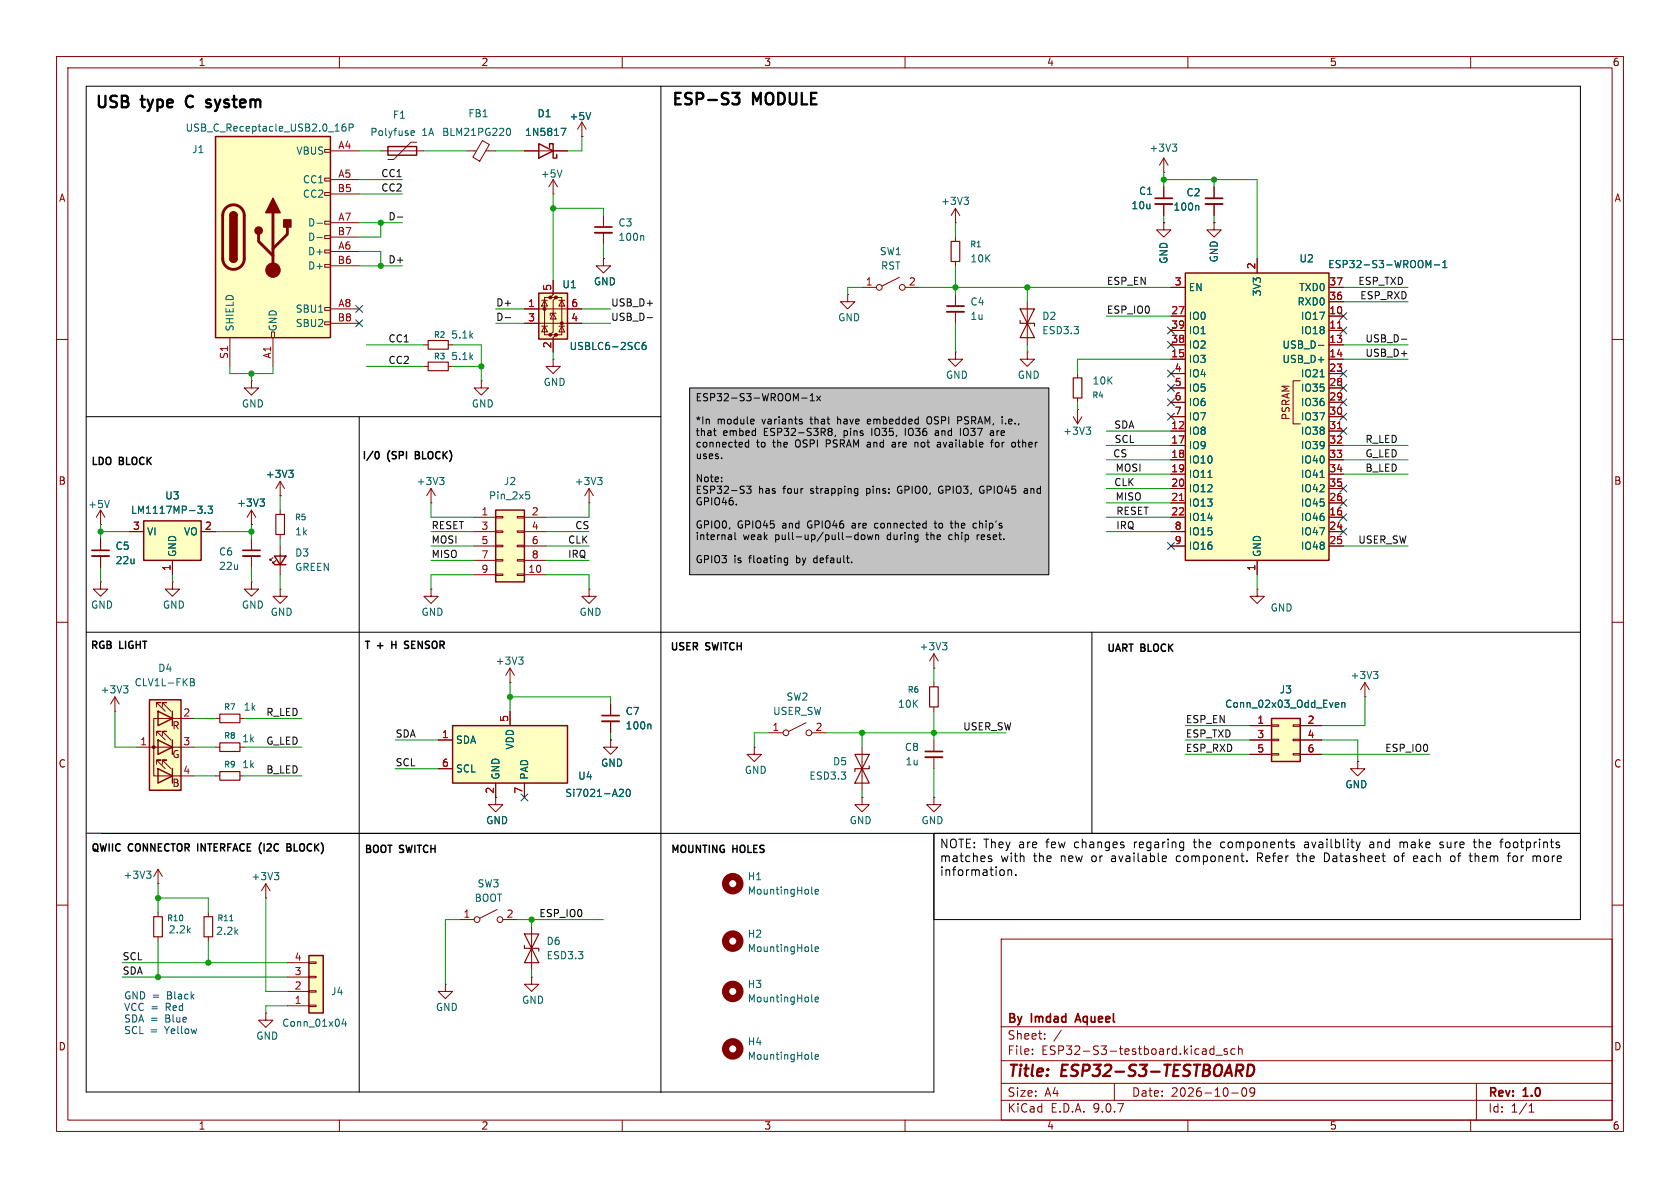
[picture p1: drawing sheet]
<svg xmlns="http://www.w3.org/2000/svg" width="297mm" height="210mm" viewBox="0 0 297 210" stroke-linecap="round" stroke-linejoin="round" font-family="sans-serif">
<g fill="none" stroke="#840000" stroke-width=".18">
<path d="M10 10h277v190h-277zM12 12h273v186h-273zM60 10v2M110 10v2M160 10v2M210 10v2M260 10v2M10 60h2M285 60h2M10 110h2M285 110h2M10 160h2"/>
<path d="M177 166h108v32h-108zM285 160h2M60 198v2M110 198v2M160 198v2M177 194.5h108M177 191.5h108M177 187.5h108M177 181.5h108M182.5 186.3v.1M182.5 185.5v.1M184.7 183.6v.1"/>
<path d="M184.7 182.8v.1M187.6 182.1l-1.3 2M197 191.5v3M210 198v2M214.6 184.9v1.5M214.6 185.5l-.4-.1-.3 .3v.4l.1 .2h.6M215 186.5h1.1M217 185.5l-.4-.1-.2 .2 .1 .2 .5 .2v.3h-.6M217.7 193.2h1.2M218.3 185.5l-.4-.1-.3 .3v.4l.1 .2h.6M219 185.5l.2-.1 .3 .1 .1 .9M219 184.9v1.5"/>
<path d="M219.7 192.4l.2-.1a.81 .81 0 0 1 .6 .6 .81 .81 0 0 1-.3 .8l-.2 .1a.81 .81 0 0 1-.3-1.4zM221.8 192.9l-.3 .3h-.3l-.2-.3 .1-.5 .4-.1 .2 .1a.99 .99 0 0 1-.3 1.4h-.3M260 198v2M261 191.5v6.5M270.3 196.6h.9M270.3 195.5l.4-.4v1.5"/>
</g>
<path d="M220.7 188.2h.5a1.08 1.08 0 0 1 .5 1.1 1.08 1.08 0 0 1-.8 .9h-.5z" fill="none" stroke="#840000" stroke-width=".4"/>
<path d="M190.6 179.2l-.5 1.5M190.2 180.3h.7" fill="none" stroke="#840000" stroke-width=".3"/>
<path d="M165.1 147.3h114.3v15.3h-114.3z" fill="#fff"/>
<path d="M121.9 68.6h63.5v33h-63.5z" fill="#c2c2c2"/>
<path d="M48.5 98.3h2l-1 1.5zM48.5 99.8h2" fill="none" stroke="#840000" stroke-width=".25"/>
<path d="M48.3 98.6l-.5 .5v-.3v.3h.2M48.8 99.1l-.5 .5v-.3v.3h.2M49.5 96.5v5.1M104.1 104.1v1.3h1.3l-1.3 1.3-1.2-1.3h1.2M104.1 104.1h.1" fill="none" stroke="#840000" stroke-width=".18"/>
<path d="M80 128.3h20.3v10.1h-20.3z" fill="#ffffc2"/>
<path d="M80 128.3h20.3v10.1h-20.3z" fill="none" stroke="#840000" stroke-width=".25"/>
<g fill="none" stroke="#840000" stroke-width=".18">
<path d="M17.8 92.7h.1M17.8 90.2l-.8 1.2M17.8 90.2l.7 1.2M17.8 90.2v2.5M76.2 88.9h.1M76.2 86.4l-.8 1.2M76.2 86.4l.8 1.2M76.2 86.4v2.5M76.2 104.1v1.3h1.3l-1.3 1.3-1.3-1.3h1.3M76.2 104.1h.1M90.2 118.1v2.6M90.2 118.1l-.8 1.3"/>
<path d="M90.2 118.1l.7 1.3M77.5 130.8h2.5M77.5 135.9h2.5M87.6 138.4v2.6M90.2 120.7h.1M90.2 125.7v2.6M92.7 138.4v2.6M47 179.1v1.2h1.3l-1.3 1.3-1.3-1.3h1.3M47 179.1h.1"/>
</g>
<path d="M19.3 88.5l-.4 1.2M77.7 84.4h.8l-.4 .5M78.3 84.9l.2 .2v.3l-.2 .3M91.7 116.1h.8l-.5 .5M92.2 116.6l.3 .3v.3l-.3 .2M109.5 139.6l.5-.1 .2 .4-.8 .9h.8M110.8 139.6l.2-.1a.68 .68 0 0 1 .4 .7 .68 .68 0 0 1-.4 .6l-.2-.1-.1-.4z" fill="none" stroke="#006464" stroke-width=".18"/>
<path d="M26.4 123.7h5.6v16h-5.6z" fill="#ffffc2"/>
<g fill="none" stroke="#840000" stroke-width=".18">
<path d="M97.8 34.3h.1M97.8 31.8l-.8 1.2M97.8 31.8l.8 1.2M97.8 31.8v2.5M106.7 45.7v1.3h1.2l-1.2 1.3-1.3-1.3h1.3M106.7 45.7h.1M44.4 92.7h.1M44.4 90.2l-.7 1.2M44.4 90.2l.8 1.2M44.4 90.2v2.5M44.4 95.3v2M44.4 98.3v2"/>
<path d="M49.5 87.6h.1M49.5 85.1v2.5M49.5 90.2v.7M49.5 94.5v.8M49.5 85.1l-.7 1.3M49.5 85.1l.8 1.3M104.1 88.9h.1M104.1 86.4l-.7 1.2M104.1 86.4l.8 1.2M104.1 86.4v2.5M44.4 102.9v1.2h1.3l-1.3 1.3-1.2-1.3h1.2M44.4 102.9h.1"/>
<path d="M49.5 104.1v1.3h1.3l-1.3 1.3-1.2-1.3h1.2M49.5 104.1h.1M20.3 125.7h.1M20.3 123.2l-.7 1.3M20.3 123.2l.8 1.3M20.3 123.2v2.5M24.1 132.1h10.2M27.7 125v-.8h.7h-.7l1.5 1.5M27.7 130v-.7h.7h-.7l1.5 1.5M27.7 135.1v-.7h.7h-.7l1.5 1.5M27.9 125.7h.1M28.7 125v-.8h.8h-.8l1.5 1.5"/>
<path d="M28.7 130v-.7h.8h-.8l1.5 1.5M28.7 135.1v-.7h.8h-.8l1.5 1.5M34.3 127h-7.1v10.2h7.1M38.1 137.2h.8M38.1 127h.8M38.1 132.1h.8M42.4 137.2h.8M42.4 127h.8M42.4 132.1h.8M27.9 156.2h.1M27.9 153.7l-.7 1.2M27.9 153.7l.8 1.2"/>
<path d="M27.9 153.7v2.5M47 158.8h.1M47 156.2l-.8 1.3M47 156.2l.8 1.3M47 156.2v2.6M87.6 141v1.2h1.3l-1.3 1.3-1.2-1.3h1.2M27.9 161.3v.8M27.9 165.6v.8M36.8 161.3v.8M36.8 165.6v.8M78.7 174v1.3h1.3l-1.3 1.2-1.2-1.2h1.2M78.7 174h.1"/>
<path d="M81.3 162.6h2.5M87.9 160.8l-3.1 1.5M88.9 162.6h2.5M94 172.7v1.3h1.2l-1.2 1.3-1.3-1.3h1.3M94 172.7h.1M94 163.8v7.7"/>
<circle cx="84.3" cy="162.6" r=".51"/>
<circle cx="88.4" cy="162.6" r=".51"/>
</g>
<path d="M26.4 123.7h5.6v16h-5.6zM27.9 125.7l2.6 1.3-2.6 1.3zM27.9 130.8l2.6 1.3-2.6 1.3zM27.9 135.9l2.6 1.3-2.6 1.2zM30.5 125.7v2.6M30.5 130.8v2.6M30.5 135.9v2.5" fill="none" stroke="#840000" stroke-width=".25"/>
<circle cx="27.2" cy="132.1" r=".25" fill="#840000" stroke="#840000" stroke-width=".18"/>
<g fill="none" stroke="#006464" stroke-width=".18">
<path d="M99.4 30l-.5 1.3M46 88.2h.7l-.4 .5M46.5 88.7l.2 .2v.3l-.2 .3M51 83.1h.8l-.4 .5M51.6 83.6l.2 .3v.3l-.2 .2M105.7 84.4h.7l-.4 .5M106.2 84.9l.2 .2v.3l-.2 .3M33.7 120l.6 .1v.2l-.2 .3M21.8 121.2h.8l-.4 .5M22.4 121.7l.2 .3v.3l-.2 .2M33.7 120.6h.4M34.1 120.6l.3 .2-.1 .3-.6 .1"/>
<path d="M25.9 154h.8l-.4 .5M26.4 154.5l.3 .2v.3l-.3 .3M48.5 154.2h.8l-.4 .5M49 154.7l.3 .3v.3l-.3 .2M40.6 162.8h.6"/>
</g>
<path d="M48.8 90.9h1.5v3.6h-1.5zM38.9 126.2h3.5v1.6h-3.5zM38.9 131.3h3.5v1.5h-3.5zM38.9 136.4h3.5v1.5h-3.5zM27.2 162.1h1.5v3.5h-1.5zM36.1 162.1h1.5v3.5h-1.5zM92.7 167.1v.5h2.5v.5M92.7 165.1h2.5l-1.2 2.5zM94 167.6l1.2 2.6h-2.5z" fill="none" stroke="#840000" stroke-width=".2"/>
<path d="M42.9 97.3h3.1" fill="none" stroke="#840000" stroke-width=".3"/>
<path d="M42.9 98.3h3.1" fill="none" stroke="#840000" stroke-width=".33"/>
<path d="M54.6 168.9h2.5v10.2h-2.5z" fill="#ffffc2"/>
<path d="M54.6 168.9h2.5v10.2h-2.5z" fill="none" stroke="#840000" stroke-width=".25"/>
<path d="M50.8 177.8h3.8M50.8 175.3h3.8M50.8 172.7h3.8M50.8 170.2h3.8M54.6 177.7h1.3v.2h-1.3zM54.6 175.1h1.3v.3h-1.3zM54.6 172.6h1.3v.2h-1.3zM54.6 170.1h1.3v.2h-1.3z" fill="none" stroke="#840000" stroke-width=".18"/>
<path d="M60.8 180.1l-.3 .9h.8M61.1 180.6v.8" fill="none" stroke="#006464" stroke-width=".18"/>
<path d="M87.6 90.2h5.1v12.7h-5.1z" fill="#ffffc2"/>
<path d="M87.6 90.2h5.1v12.7h-5.1z" fill="none" stroke="#840000" stroke-width=".25"/>
<g fill="none" stroke="#840000" stroke-width=".18">
<path d="M190.5 66v.8M190.5 70.4v.7M83.8 91.4h3.8M83.8 94h3.8M83.8 96.5h3.8M83.8 99.1h3.8M87.6 91.3h1.3v.3h-1.3zM87.6 93.9h1.3v.2h-1.3zM87.6 96.4h1.3v.2h-1.3zM87.6 98.9h1.3v.3h-1.3zM91.4 91.3h1.3v.3h-1.3zM91.4 93.9h1.3v.2h-1.3z"/>
<path d="M91.4 96.4h1.3v.2h-1.3zM91.4 98.9h1.3v.3h-1.3zM92.7 91.4h3.8M92.7 94h3.8M92.7 96.5h3.8M92.7 99.1h3.8M83.8 101.6h3.8M87.6 101.5h1.3v.2h-1.3zM91.4 101.5h1.3v.2h-1.3zM92.7 101.6h3.8M107.9 124.5v2M107.9 127.5v2"/>
<path d="M135.9 129.5h2.5M142.5 127.8l-3.1 1.5M143.5 129.5h2.5"/>
<circle cx="138.9" cy="129.5" r=".51"/>
<circle cx="143" cy="129.5" r=".51"/>
</g>
<path d="M93 86.9h.6M93.1 87.4h.3l.2 .3-.1 .4-.4 .1M114.9 128l.2 .2v.7" fill="none" stroke="#006464" stroke-width=".18"/>
<path d="M106.4 126.5h3.1" fill="none" stroke="#840000" stroke-width=".3"/>
<path d="M106.4 127.5h3.1" fill="none" stroke="#840000" stroke-width=".33"/>
<path d="M189.7 66.8h1.6v3.6h-1.6z" fill="none" stroke="#840000" stroke-width=".2"/>
<path d="M209.5 48.3h25.4v50.8h-25.4z" fill="#ffffc2"/>
<path d="M209.5 48.3h25.4v50.8h-25.4z" fill="none" stroke="#840000" stroke-width=".25"/>
<g fill="none" stroke="#840000" stroke-width=".18">
<path d="M205.7 30.5h.1M205.7 39.4v1.2h-1.2l1.2 1.3 1.3-1.3h-1.3M205.7 39.4h.1M205.7 27.9l.8 1.3M205.7 27.9l-.7 1.3M205.7 27.9v2.6M205.7 33v2.1M205.7 36.1v2M214.6 39.4v1.2h-1.2l1.2 1.3 1.3-1.3h-1.3M214.6 39.4h.1M214.6 33v2.1M214.6 36.1v2"/>
<path d="M152.4 50.8h2.5M159 49l-3 1.5M160 50.8h2.6M168.9 41.9v.8M168.9 46.2v.8M168.9 52.1v2M168.9 55.1v2.1M181.6 53.3v7.7M207 50.8h2.5M207 55.9h2.5M207 58.4h2.5M222.2 45.7v2.6"/>
<path d="M234.9 50.8h2.6M234.9 55.9h2.6M234.9 58.4h2.6M234.9 53.3h2.6M168.9 62.2v1.3h1.3l-1.3 1.3-1.3-1.3h1.3M168.9 62.2h.1M181.6 62.2v1.3h1.3l-1.3 1.3-1.3-1.3h1.3M181.6 62.2h.1M189.7 73.7l.8 1.2M190.5 72.4h.1M190.5 72.4v2.5M191.3 73.7l-.8 1.2"/>
<path d="M207 61h2.5M207 63.5h2.5M207 66h2.5M207 68.6h2.5M207 71.1h2.5M207 73.7h2.5M207 76.2h2.5M207 78.7h2.5M229.9 67.3h-1.3v7.6h1.3M234.9 61h2.6M234.9 63.5h2.6M234.9 66h2.6"/>
<path d="M234.9 68.6h2.6M234.9 71.1h2.6M234.9 73.7h2.6M234.9 76.2h2.6M234.9 78.7h2.6M207 81.3h2.5M207 83.8h2.5M207 86.4h2.5M207 88.9h2.5M207 91.4h2.5M207 94h2.5M207 96.5h2.5"/>
<path d="M222.2 99.1v2.5M234.9 81.3h2.6M234.9 83.8h2.6M234.9 86.4h2.6M234.9 88.9h2.6M234.9 91.4h2.6M234.9 94h2.6M234.9 96.5h2.6M222.2 104.1v1.3h1.3l-1.3 1.3-1.2-1.3h1.2M222.2 104.1h.1M152.4 132.1v7.6"/>
<circle cx="155.4" cy="50.8" r=".51"/>
<circle cx="159.5" cy="50.8" r=".51"/>
</g>
<g fill="none" stroke="#006464" stroke-width=".18">
<path d="M207.3 25.5h.7l-.4 .5M207.8 26l.2 .2v.3l-.2 .2M211.7 36.3l.2 .2v.7M252.5 47l.4-1v1.3M253.6 46.8h.9M255.1 47.3h.7M255.1 46.4l.3-.4v1.3M192 75.5h.8l-.4 .5M192.6 76l.2 .2v.3l-.2 .3M233.1 61.1h.9M233.4 66.6h.7M213.5 84.4h.8"/>
<path d="M233.4 84.4h.7"/>
</g>
<path d="M236.5 58h.7M236.5 75.8h.7M208.5 88.5h.7" fill="none" stroke="#a90000" stroke-width=".18"/>
<path d="M204.2 35.1h3.1M213.1 35.1h3.1M167.4 54.1h3" fill="none" stroke="#840000" stroke-width=".3"/>
<path d="M204.2 36.1h3.1M213.1 36.1h3.1M167.4 55.1h3" fill="none" stroke="#840000" stroke-width=".33"/>
<path d="M168.1 42.7h1.6v3.5h-1.6zM180.3 56.6v.6h2.6v.5M180.3 54.6h2.6l-1.3 2.6zM181.6 57.2l1.3 2.5h-2.6zM151.1 133.4h2.6l-1.3 2.5zM152.4 135.9l1.3 2.5h-2.6zM153.7 135.4v.5h-2.6v.5" fill="none" stroke="#840000" stroke-width=".2"/>
<path d="M224.8 127h5.1v7.6h-5.1z" fill="#ffffc2"/>
<path d="M68.6 25.9h5.1v1.5h-5.1zM95.2 25.4l2.6 1.3-2.6 1.2zM97.2 26v-.6h.6v2.5h.6v-.6M224.8 127h5.1v7.6h-5.1z" fill="none" stroke="#840000" stroke-width=".25"/>
<g fill="none" stroke="#840000" stroke-width=".18">
<path d="M67.3 26.7h7.6M73.7 25.1h-1.1l-3 3.1h-1M82.5 26.7h1.7M85.3 24.8l1.2 .8-1.7 2.9-1.2-.7zM85.9 26.7h1.7M92.7 26.7h7.6M102.9 24.1h.1M102.9 21.6l-.8 1.3M102.9 21.6l.7 1.3M102.9 21.6v2.5M106.7 38.1v2M168.9 39.4h.1"/>
<path d="M168.9 36.8l-.8 1.3M168.9 36.8l.8 1.3M168.9 36.8v2.6M106.7 41.1v2.1M149.9 52.1v1.2h1.2l-1.2 1.3-1.3-1.3h1.3M149.9 52.1h.1M74.9 61h.8M79.2 61h.8M97.8 63.5v1.3h1.3l-1.3 1.2-1.3-1.2h1.3M97.8 63.5h.1M17.8 95.3v2M17.8 98.3v2"/>
<path d="M17.8 102.9v1.2h1.2l-1.2 1.3-1.3-1.3h1.3M17.8 102.9h.1M30.5 102.9v1.2h1.2l-1.2 1.3-1.3-1.3h1.3M30.5 102.9h.1M165.1 118.1h.1M165.1 115.6l.8 1.2M165.1 115.6l-.8 1.2M165.1 115.6v2.5M107.9 130.8v1.3h1.3l-1.3 1.3-1.2-1.3h1.2M107.9 130.8h.1M133.3 132.1v1.3h1.3l-1.3 1.2-1.2-1.2h1.2M133.3 132.1h.1"/>
<path d="M165.1 120.7v.7M165.1 125v.7M165.1 130.8v2M165.1 133.9v2M221 128.3h3.8M221 130.8h3.8M221 133.4h3.8M224.8 128.1h1.3v.3h-1.3zM224.8 130.7h1.3v.2h-1.3zM224.8 133.2h1.3v.3h-1.3zM228.6 128.1h1.3v.3h-1.3zM228.6 130.7h1.3v.2h-1.3z"/>
<path d="M228.6 133.2h1.3v.3h-1.3zM229.9 128.3h3.8M229.9 130.8h3.8M229.9 133.4h3.8M240 134.6v1.3h-1.2l1.2 1.3 1.3-1.3h-1.3M240 134.6h.1M241.3 123.2h.1M241.3 120.7l.8 1.2M241.3 120.7l-.8 1.2M241.3 120.7v2.5M152.4 141v1.2h-1.3l1.3 1.3 1.3-1.3h-1.3M152.4 141h.1"/>
<path d="M165.1 141v1.2h-1.3l1.3 1.3 1.3-1.3h-1.3M165.1 141h.1"/>
</g>
<g fill="none" stroke="#006464" stroke-width=".18">
<path d="M104.4 19.9l-.4 1.3M72.7 23.8l.1 .1h.4M72.7 23.3l.1-.2h.3l.2 .2v.1l-.6 .1M89.7 22.7h.1a.68 .68 0 0 1 .5 .6 .68 .68 0 0 1-.5 .6h-.1M99.2 22.7h.8l-.5 1.2M170.4 34.9h.8l-.4 .5M171 35.4l.2 .2v.3l-.2 .2M113.6 41.6l.2 .2v.7M166.6 113.6h.8l-.4 .5M167.2 114.1l.2 .2v.3l-.2 .3M242.8 118.7h.8l-.4 .5M243.4 119.2l.2 .2v.3l-.2 .3"/>
<path d="M236.2 124.2l.4 .1 .1 .2-.6 .1M236.6 125h-.4M237.2 124.3l.2-.1 .3 .1 .1 .7M237.2 124.2v.8M143.5 157.9l.2 .2M144.1 157.6l.6-.1-.1-.2-.3-.1-.2 .2 .1 .6h.4M143.5 176.9l.2 .2M143.5 168l.2 .2M144.1 167.8l.6-.1-.1-.3h-.3l-.2 .2 .1 .6h.4M144.1 176.7l.6-.1-.1-.3h-.3l-.2 .1 .1 .6h.4M143.5 187.1l.2 .2M144.1 186.8l.6-.1-.1-.2-.3-.1-.2 .2 .1 .6h.4"/>
</g>
<g fill="none" stroke="#840000" stroke-width="1.3">
<circle cx="129.5" cy="156.2" r="1.27"/>
<circle cx="129.5" cy="166.4" r="1.27"/>
<circle cx="129.5" cy="175.3" r="1.27"/>
<circle cx="129.5" cy="185.4" r="1.27"/>
</g>
<path d="M75.7 60.2h3.5v1.5h-3.5zM164.3 121.4h1.6v3.6h-1.6z" fill="none" stroke="#840000" stroke-width=".2"/>
<path d="M105.2 40.1h3M16.3 97.3h3M163.6 132.8h3" fill="none" stroke="#840000" stroke-width=".3"/>
<path d="M105.2 41.1h3M16.3 98.3h3M163.6 133.9h3" fill="none" stroke="#840000" stroke-width=".33"/>
<path d="M25.4 92.1h10.2v7h-10.2z" fill="#ffffc2"/>
<path d="M25.4 92.1h10.2v7h-10.2z" fill="none" stroke="#840000" stroke-width=".25"/>
<path d="M22.9 94h2.5M30.5 99.1v2.5M35.6 94h2.5" fill="none" stroke="#840000" stroke-width=".18"/>
<path d="M35 89.5h.7l-.4 .5M35.7 90.1v.5M36.3 90.6v.1M36.8 89.5h.8l-.5 .5 .4 .1v.5l-.2 .1-.5-.1" fill="none" stroke="#006464" stroke-width=".18"/>
<path d="M95.2 51.8h5.1v8.1h-5.1z" fill="#ffffc2"/>
<g fill="#840000" stroke="#840000" stroke-width=".18">
<circle cx="96.3" cy="54.6" r=".25"/>
<circle cx="97.3" cy="52.6" r=".25"/>
<circle cx="97.3" cy="59.2" r=".25"/>
<circle cx="98.3" cy="52.6" r=".25"/>
<circle cx="98.3" cy="59.2" r=".25"/>
<circle cx="99.3" cy="57.1" r=".25"/>
</g>
<g fill="none" stroke="#840000" stroke-width=".18">
<path d="M92.7 54.6h10.2M92.7 57.2h10.2M95.8 57.7h1M95.8 53.1h1M96.3 53.1l.5 1h-1zM96.3 57.7l.5 1h-1zM97.3 52.6h-1v6.6h1M97.8 49.5v2.6l-.5 .5h1l-.5 .5v5.6l-.5 .5h1l-.5 .5v2.5M97.8 55.4l.5 1h-1zM98.3 55.4h-1v.4M98.3 52.6h1v6.6h-1M98.8 57.7h1"/>
<path d="M98.8 53.1h1M99.3 53.1l.5 1h-1zM99.3 57.7l.5 1h-1zM44.4 67.3v1.3h1.3l-1.3 1.3-1.2-1.3h1.2M44.4 67.3h.1M74.9 64.8h.8M79.2 64.8h.8M85.1 67.3v1.3h1.3l-1.3 1.3-1.3-1.3h1.3M85.1 67.3h.1"/>
</g>
<path d="M95.2 51.8h5.1v8.1h-5.1z" fill="none" stroke="#840000" stroke-width=".25"/>
<path d="M114.1 60.5l-.3 .1a.86 .86 0 0 0 0 1.2l.4-.1v-.5l-.2-.2h-.2l-.3 .2" fill="none" stroke="#006464" stroke-width=".18"/>
<path d="M75.7 64h3.5v1.5h-3.5z" fill="none" stroke="#840000" stroke-width=".2"/>
<path d="M38.1 24.1h20.3v35.6h-20.3z" fill="#ffffc2"/>
<g fill="none" stroke="#840000" stroke-width=".18">
<path d="M57.4 26.4h1v.5h-1zM57.4 31.5h1v.5h-1zM57.4 34h1v.5h-1zM57.4 39.1h1v.5h-1zM58.4 26.7h5.1M58.4 31.8h5.1M58.4 34.3h5.1M58.4 39.4h5.1M92.7 26.7h2.5M97.8 26.7h2.5M102.9 24.1h.1M205.7 39.4h.1"/>
<path d="M205.7 33v2.1M205.7 36.1v2M214.6 39.4h.1M214.6 33v2.1M214.6 36.1v2M40.6 59.7v5.1M48 58.7h.5v1h-.5zM48.3 59.7v5.1M57.4 41.7h1v.5h-1zM57.4 44.2h1v.5h-1zM57.4 46.7h1v.5h-1zM57.4 54.4h1v.5h-1z"/>
<path d="M57.4 56.9h1v.5h-1zM58.4 41.9h5.1M58.4 44.5h5.1M58.4 47h5.1M58.4 54.6h5.1M58.4 57.2h5.1M92.7 54.6h2.5M92.7 57.2h2.5M97.8 49.5v2.6M97.8 59.7v2.5M100.3 54.6h2.6M100.3 57.2h2.6"/>
<path d="M106.7 45.7h.1M207 50.8h2.5M207 55.9h2.5M207 58.4h2.5M222.2 45.7v2.6M234.9 50.8h2.6M234.9 55.9h2.6M234.9 58.4h2.6M234.9 53.3h2.6M207 61h2.5M207 63.5h2.5M207 66h2.5"/>
<path d="M207 68.6h2.5M207 71.1h2.5M207 73.7h2.5M207 76.2h2.5M207 78.7h2.5M234.9 61h2.6M234.9 63.5h2.6M234.9 66h2.6M234.9 68.6h2.6M234.9 71.1h2.6M234.9 73.7h2.6M234.9 76.2h2.6"/>
<path d="M234.9 78.7h2.6M17.8 95.3v2M17.8 98.3v2M22.9 94h2.5M30.5 99.1v2.5M35.6 94h2.5M44.4 92.7h.1M49.5 87.6h.1M207 94h2.5M207 81.3h2.5M207 83.8h2.5M207 86.4h2.5"/>
<path d="M207 88.9h2.5M207 91.4h2.5M207 96.5h2.5M222.2 99.1v2.5M234.9 94h2.6M234.9 81.3h2.6M234.9 83.8h2.6M234.9 86.4h2.6M234.9 88.9h2.6M234.9 91.4h2.6M234.9 96.5h2.6M77.5 130.8h2.5"/>
<path d="M77.5 135.9h2.5M87.6 138.4v2.6M90.2 125.7v2.6M92.7 138.4v2.6M107.9 130.8h.1M107.9 124.5v2M107.9 127.5v2M221 130.8h3.8M221 128.3h3.8M221 133.4h3.8M229.9 130.8h3.8M229.9 128.3h3.8"/>
<path d="M229.9 133.4h3.8M240 134.6h.1"/>
</g>
<path d="M38.1 24.1h20.3v35.6h-20.3zM40.6 38.1a.64 .64 0 0 1 .7-.6 .64 .64 0 0 1 .6 .6M40.6 45.7a.64 .64 0 0 0 .7 .7 .64 .64 0 0 0 .6-.7" fill="none" stroke="#840000" stroke-width=".25"/>
<path d="M39.9 36.8a1.9 1.9 0 0 1 2.1-.5 1.9 1.9 0 0 1 1.2 1.8v7.6a1.91 1.91 0 0 1-1.9 1.9 1.91 1.91 0 0 1-1.9-1.9v-7.7l.1-.7zM48.3 37.6v10.2M45.7 41.4v1.3l2.6 2.5M50.8 40.1v1.3l-2.5 2.5" fill="none" stroke="#840000" stroke-width=".51"/>
<g fill="#840000" stroke="#840000" stroke-width=".25">
<path d="M40.6 38.1h1.3v7.6h-1.3z"/>
<path d="M40.8 37.7a.64 .64 0 0 1 .7-.2 .64 .64 0 0 1 .4 .6h-1.3z"/>
<path d="M40.6 45.7h1.3a.64 .64 0 0 1-.6 .7 .64 .64 0 0 1-.7-.7z"/>
<path d="M48.3 35.1l1.2 2.5h-2.5z"/>
<path d="M50.2 38.9h1.2v1.2h-1.2z"/>
<circle cx="45.7" cy="40.8" r=".63"/>
</g>
<circle cx="48.3" cy="47.8" r="1.27" fill="#840000" stroke="#840000" stroke-width=".18"/>
<g fill="none" stroke="#006464" stroke-width=".18">
<path d="M104.4 19.9l-.4 1.3M56 39.5h1M61.1 21.9l-.4 .1a.86 .86 0 0 0 0 1.2l.4-.1 .1-.5-.3-.2-.3 .1-.1 .1M61.7 22.6l.6-.1 .1-.2v-.3l-.7-.1v1.3M99.2 22.7h.8l-.5 1.2M211.7 36.3l.2 .2v.7M56 42h1M252.5 47l.4-1v1.3M253.6 46.8h.9M255.1 47.3h.7M255.1 46.4l.3-.4v1.3M114.1 60.5l-.3 .1a.86 .86 0 0 0 0 1.2l.4-.1v-.5l-.2-.2h-.2l-.3 .2"/>
<path d="M233.1 61.1h.9M233.4 66.6h.7M35 89.5h.7l-.4 .5M35.7 90.1v.5M36.3 90.6v.1M36.8 89.5h.8l-.5 .5 .4 .1v.5l-.2 .1-.5-.1M46 88.2h.7l-.4 .5M46.5 88.7l.2 .2v.3l-.2 .3M51 83.1h.8l-.4 .5M51.6 83.6l.2 .3v.3l-.2 .2M213.5 84.4h.8M233.4 84.4h.7"/>
<path d="M109.5 139.6l.5-.1 .2 .4-.8 .9h.8M110.8 139.6l.2-.1a.68 .68 0 0 1 .4 .7 .68 .68 0 0 1-.4 .6l-.2-.1-.1-.4zM114.9 128l.2 .2v.7M236.2 124.2l.4 .1 .1 .2-.6 .1M236.6 125h-.4M237.2 124.3l.2-.1 .3 .1 .1 .7M237.2 124.2v.8"/>
</g>
<path d="M70.3 38.4h.9M89.3 56.2h1M114.4 56.2h1M247.8 60h.9" fill="none" stroke="#0f0f0f" stroke-width=".18"/>
<g fill="none" stroke="#000" stroke-width=".18">
<path d="M15.2 15.2h101.6v58.5h-101.6zM116.8 15.2h162.6v132.1h-264.2M15.2 73.7v119.3h149.9v-45.7M63.5 73.7v119.3M116.8 73.7v119.3M121.9 68.6h63.5v33h-63.5zM126.1 76.1h.5M126.4 76.9l.2 .1M132.4 77.8v1.2M132.4 78.2h-.4l-.3 .2 .2 .6h.5M132.9 74.1l.4 .1v.2l-.6 .1M133.3 74.9h-.4"/>
<path d="M141.5 74.5l.3 .1v.2l-.1 .1h-.3M141.5 74.1l.3 .1M141.7 70.4h1M143.2 70.9h.8M143.2 69.9l.4-.3v1.3M144.4 70l.7 .9M145.1 70l-.7 .9M146.1 77.8v1.2M146.1 78.4h.5M146.6 76.3h.3M146.9 76.3l.2 .2v.2l-.1 .2-.4 .1M147.1 76l-.2 .3"/>
<path d="M147.7 76.9l-.1 .3M153.8 74.1h-.3l-.2 .2 .1 .6h.4M153.9 74.4l-.6 .1M154.1 75.7v1.3M158.2 78.5h-.3l-.2 .2 .1 .3h.4M160 75.7v1.3M161.7 78.3l.2-.1h.3l.1 .8M164.4 73.7a.43 .43 0 0 0-.5 .4v.4a.43 .43 0 0 0 .5 .4M165.4 76.2h.5M165.8 76.5h-.3l-.2 .2 .1 .2 .4 .1M165.9 78.2h.2l.2 .2v.6M166.3 79h-.4"/>
<path d="M166.3 78.5h-.4M169.3 73.7h.5l.2 .2M169.8 75.7v1.3M170 74.1l-.2 .2h-.5M170.3 76.1v.5l.2 .3M175.1 78.2h.5M175.6 77.8l-.3 .1v1.1M175.6 76.2l.1 .8M175.7 76.9l-.5 .1M175.7 76.4l-.5 .1M176.4 78.2h-.3l-.1 .2v.5l.4 .1M177.8 74.8v.1"/>
<path d="M179.9 78.2h.5M180.1 77.8v1.1l.1 .1M127.6 81v.1M127.6 84.4v.1M127.6 85v.2M129.1 94.5l.2 .2v.7M129.3 95.3l-.4 .1M129.3 94.8l-.4 .1M129.9 94.1v1.1l.2 .2M130.2 89.1v.2M132 85.9h.8l-.4 .5 .3 .1v.6l-.2 .1-.5-.1M138.8 99.4h.4"/>
<path d="M138.8 98.7h.4M139.2 98.6v1.1l-.2 .2-.3-.1M151.3 86.4h.3M151.6 87.2h-.3M151.6 86.4v1l-.2 .2M151.7 94.6l-.4-.1-.2 .3 .1 .5h.5M151.7 94.1v1.3M152.3 94.7l.2-.2 .4 .2v.4l-.1 .2-.3 .1-.2-.1zM153.3 94.5l.3 .9 .2-.6 .3 .6 .2-.9M154.8 94.7l.2-.2 .3 .1v.8M154.8 94.5v.9M154.8 92.5l-.2 .2v.4l.2 .2"/>
<path d="M158.9 86l-.2 .5 .2 .7M163.7 94.5h.5M165.1 92.5h.5M165.3 92.1v1.1l.3 .1M166.5 85.9a.64 .64 0 0 0-.6 .6 .64 .64 0 0 0 .6 .7M168 94.5l-.3 .3v.3l.3 .3M168 92.5h.5M168.2 93.3h.3M172.3 92.5l.3 .1M172.6 93.3h-.3M172.7 94.5v.9M173 94.5l-.3 .3"/>
<path d="M173.2 86.9l.2 .3h.5M173.7 86.7h.3M173.9 86h-.5l-.2 .2M181.2 86.4h.4v.8M181.6 87.2h-.4M181.6 86.7h-.4M15.2 111.8h264.2M193 111.8v35.5M165.1 147.3h114.3v15.3h-114.3zM174.7 151.6l.7 .4-.2 .3-.5-.1M174.8 151.4l-.1 .1M178.2 153.8v1"/>
<path d="M178.2 153.9l.2-.1h.4l.1 1M179.6 154.6v.2M206.1 152.2l-.4 .1M206.1 151.4l.1 .3-.7 .1M209.1 148.8l.2 .1M209.3 148.8l-.1 1.4M209.3 149.8l-.2 .1M215.9 149v.7M220.4 152.2v.1M222.3 150.8v1.5M222.3 151.6h.6M228.6 149.4l.3 .2-.3 .3"/>
<path d="M228.6 148.8l.2 .1M229.2 151.3h.6M229.4 150.8l.1 1.4M230.8 148.8l-.1 .1M230.8 149.3a.3 .3 0 0 0-.2 .3 .3 .3 0 0 0 .2 .3M234.2 150.8v1.5h.3M240.5 148.8l-.4 1.1M242.6 148.8l-.4 .1M242.7 149.3h-.3a.3 .3 0 0 0-.3 .3 .3 .3 0 0 0 .3 .3h.3M247 151.3l-.4 .1-.1 .2 .1 .6 .4 .1M247.5 148.8v1.1M248.1 148.9l-.4-.1-.2 .2"/>
<path d="M250 152.2h.6M250 151.4h.6M250.6 151.7l-.7 .1M255.1 148.9l-.3-.1-.3 .3 .7 .5M255.2 149.6l-.2 .3-.5-.1M257.2 151.6l-.3-.3-.3 .1-.2 .2v.4l.2 .2 .3 .1 .3-.3M260.4 148.8h.6M260.6 148.3v1.3l.4 .3M265.1 148.8h.6M265.6 148.3h.1M266.2 149v.7M267.6 151.4l-.1 .2v.4l.3 .3"/>
<path d="M271.6 151.4l.1 .1M271.7 151.5v.8M271.7 151.4v.1"/>
</g>
<path d="M15.2 147.3h2.6" fill="none" stroke="#0000c2" stroke-width=".18"/>
<g fill="none" stroke="#009600" stroke-width=".18">
<path d="M63.5 31.8h7.6M63.5 39.4h7.6M63.5 26.7h3.8M63.5 34.3h7.6M67.3 39.4v2.5h-3.8M74.9 26.7h7.6M87.6 26.7h5.1M97.8 36.8h8.9v1.3M97.8 34.3v15.2M102.9 24.1v2.6h-2.6M168.9 39.4v2.5M205.7 31.8h16.5v13.9"/>
<path d="M205.7 30.5v2.5M205.7 38.1v1.3M214.6 31.8v1.2M214.6 38.1v1.3M63.5 47h7.6M63.5 44.5h3.8v2.5M87.6 54.6h5.1M87.6 57.2h5.1M102.9 54.6h5M102.9 57.2h5M106.7 43.2v2.5M152.4 50.8h-2.5v1.3"/>
<path d="M162.6 50.8h44.4M168.9 47v5.1M168.9 57.2v5M181.6 50.8v2.5M195.6 55.9h11.4M237.5 50.8h11.4M237.5 53.3h11.4M40.6 64.8v1.2h7.7v-1.2M44.4 66v1.3M64.8 64.8h10.1M64.8 61h10.1M80 61h5.1v6.3"/>
<path d="M80 64.8h5.1M97.8 62.2v1.3M181.6 61v1.2M190.5 71.1v1.3M195.6 78.7h11.4M195.6 76.2h11.4M207 63.5h-16.5v2.5M237.5 78.7h11.4M237.5 61h11.4M237.5 63.5h11.4M17.8 94h5.1M17.8 92.7v2.6"/>
<path d="M38.1 94h6.3M44.4 92.7v2.6M49.5 87.6v2.6M49.5 95.3v1.2M76.2 94h7.6M76.2 96.5h7.6M76.2 88.9v2.5h7.6M76.2 99.1h7.6M96.5 94h7.6M96.5 96.5h7.6M96.5 99.1h7.6M104.1 88.9v2.5h-7.6"/>
<path d="M195.6 83.8h11.4M195.6 94h11.4M195.6 81.3h11.4M195.6 91.4h11.4M195.6 86.4h11.4M195.6 88.9h11.4M237.5 83.8h11.4M237.5 96.5h11.4M237.5 81.3h11.4M17.8 100.3v2.6M30.5 101.6v1.3M44.4 100.3v2.6"/>
<path d="M49.5 101.6v2.5M83.8 101.6h-7.6v2.5M96.5 101.6h7.6v2.5M165.1 118.1v2.6M222.2 101.6v2.5M20.3 125.7v6.4h3.8M34.3 132.1h3.8M34.3 137.2h3.8M34.3 127h3.8M43.2 132.1h10.1M43.2 137.2h10.1M43.2 127h10.1"/>
<path d="M69.8 130.8h7.7M69.8 135.9h7.7M90.2 120.7v5M90.2 123.2h17.7v1.3M107.9 129.5v1.3M135.9 129.5h-2.6v2.6M146 129.5h31.8M152.4 129.5v2.6M152.4 139.7v1.3M165.1 125.7v5.1M165.1 135.9v5.1M209.5 128.3h11.5"/>
<path d="M209.5 133.4h11.5M209.5 130.8h11.5M233.7 133.4h19M233.7 130.8h6.3v3.8M241.3 123.2v5.1h-7.6M27.9 156.2v5.1M27.9 158.8h8.9v2.5M47 158.8v16.5h3.8M21.6 172.7h29.2M21.6 170.2h29.2M27.9 166.4v6.3M36.8 166.4v3.8"/>
<path d="M50.8 177.8h-3.8v1.3M81.3 162.6h-2.6v11.4M91.4 162.6h15.3M94 162.6v1.2M94 171.5v1.2"/>
</g>
<g fill="none" stroke="#000084" stroke-width=".18">
<path d="M62.9 56.5l1.2 1.3M62.9 54l1.2 1.2M64.1 56.5l-1.2 1.3M64.1 54l-1.2 1.2M206.4 57.8l1.2 1.2M207.6 57.8l-1.2 1.2M236.9 57.8l1.2 1.2M236.9 55.3l1.2 1.2M238.1 57.8l-1.2 1.2M238.1 55.3l-1.2 1.2M206.4 70.5l1.2 1.2M206.4 60.4l1.2 1.2"/>
<path d="M206.4 68l1.2 1.2M206.4 65.4l1.2 1.2M206.4 73.1l1.2 1.2M207.6 70.5l-1.2 1.2M207.6 60.4l-1.2 1.2M207.6 68l-1.2 1.2M207.6 65.4l-1.2 1.2M207.6 73.1l-1.2 1.2M236.9 65.4l1.2 1.2M236.9 75.6l1.2 1.2M236.9 73.1l1.2 1.2M236.9 68l1.2 1.2"/>
<path d="M236.9 70.5l1.2 1.2M238.1 65.4l-1.2 1.2M238.1 75.6l-1.2 1.2M238.1 73.1l-1.2 1.2M238.1 68l-1.2 1.2M238.1 70.5l-1.2 1.2M206.4 95.9l1.2 1.2M207.6 95.9l-1.2 1.2M236.9 85.8l1.2 1.2M236.9 88.3l1.2 1.2M236.9 90.8l1.2 1.2M236.9 93.4l1.2 1.2"/>
<path d="M238.1 85.8l-1.2 1.2M238.1 88.3l-1.2 1.2M238.1 90.8l-1.2 1.2M238.1 93.4l-1.2 1.2M92.1 140.4l1.2 1.2M93.3 140.4l-1.2 1.2"/>
</g>
<path d="M66.4 80.1l.2-.3a.68 .68 0 0 1 .4 .7 .68 .68 0 0 1-.4 .6l-.2-.2M71.5 114.6h.5M72.1 113.4h-.4l-.2 .2 .1 .3 .4 .1M35 149.2v1.2M45.9 150.4l.3 .5M46.2 149l-.3 .5M50.7 149.2h.5l.2 .2-.2 .4 .2 .1 .1 .3-.3 .2h-.5zM50.7 149.8h.5" fill="none" stroke="#000" stroke-width=".25"/>
<path d="M36.4 18.9l.2 .1 .6-.1M36.5 18.2l.7 .2M36.5 17.7l.2-.1 .5 .1M129.5 16.4h1.2l-.7 .8a.55 .55 0 0 1 .7 .4v.5l-.2 .3h-.8l-.2-.1" fill="none" stroke="#000" stroke-width=".41"/>
<path d="M236.5 58h.7M236.5 75.8h.7M208.5 88.5h.7" fill="none" stroke="#a90000" stroke-width=".18"/>
<g fill="#009600" stroke="#009600" stroke-width=".18">
<circle cx="44.4" cy="66" r=".46"/>
<circle cx="85.1" cy="64.8" r=".46"/>
<circle cx="17.8" cy="94" r=".46"/>
<circle cx="44.4" cy="94" r=".46"/>
<circle cx="27.9" cy="158.8" r=".46"/>
<circle cx="36.8" cy="170.2" r=".46"/>
<circle cx="27.9" cy="172.7" r=".46"/>
<circle cx="90.2" cy="123.2" r=".46"/>
<circle cx="67.3" cy="47" r=".46"/>
<circle cx="67.3" cy="39.4" r=".46"/>
<circle cx="97.8" cy="36.8" r=".46"/>
<circle cx="94" cy="162.6" r=".46"/>
<circle cx="152.4" cy="129.5" r=".46"/>
<circle cx="165.1" cy="129.5" r=".46"/>
<circle cx="181.6" cy="50.8" r=".46"/>
<circle cx="205.7" cy="31.8" r=".46"/>
<circle cx="214.6" cy="31.8" r=".46"/>
<circle cx="168.9" cy="50.8" r=".46"/>
</g>
<g font-size="2.8">
<text x="16.6" y="19.7">USB</text>
<text x="25" y="19.7">type</text>
<text x="33.7" y="19.7">C</text>
<text x="38.1" y="19.7">system</text>
<text x="118.5" y="19.2">ESP-S3</text>
<text x="133.1" y="19.2">MODULE</text>
</g>
<g font-size="2.8" fill="#840000">
<text x="178" y="190.9">Title:</text>
<text x="187.7" y="190.9">ESP32-S3-TESTBOARD</text>
</g>
<g font-size="2.1">
<text x="166.1" y="150.3">NOTE: They</text>
<text x="166.1" y="152.7">matches</text>
<text x="166.1" y="155.2">information.</text>
<text x="176.9" y="152.7">with</text>
<text x="180.1" y="150.3">are</text>
<text x="182.8" y="152.7">the</text>
<text x="185.1" y="150.3">few</text>
<text x="187.6" y="152.7">new</text>
<text x="190.2" y="150.3">changes</text>
<text x="193.2" y="152.7">or</text>
<text x="196.9" y="152.7">available</text>
<text x="200.9" y="150.3">regaring</text>
<text x="208.5" y="152.7">component.</text>
<text x="211.6" y="150.3">the</text>
<text x="216.5" y="150.3">components</text>
<text x="222.9" y="152.7">Refer</text>
<text x="230.2" y="152.7">the</text>
<text x="231.4" y="150.3">availblity</text>
<text x="235.1" y="152.7">Datasheet</text>
<text x="243.1" y="150.3">and</text>
<text x="247.6" y="152.7">of</text>
<text x="248.6" y="150.3">make</text>
<text x="251.2" y="152.7">each</text>
<text x="255.8" y="150.3">sure</text>
<text x="257.9" y="152.7">of</text>
<text x="261.4" y="152.7">them</text>
<text x="262" y="150.3">the</text>
<text x="266.9" y="150.3">footprints</text>
<text x="268.3" y="152.7">for</text>
<text x="272.8" y="152.7">more</text>
</g>
<g font-size="2.1" fill="#840000">
<text x="178" y="184">Sheet:</text>
<text x="178" y="181.2">By</text>
<text x="182.4" y="181.2">Imdad</text>
<text x="190.9" y="181.2">Aqueel</text>
<text x="178" y="186.7">File:</text>
<text x="184.1" y="186.7">ESP32-S3-testboard.kicad_sch</text>
<text x="178" y="196.9">KiCad</text>
<text x="178" y="194.1">Size:</text>
<text x="184.7" y="194.1">A4</text>
<text x="185.7" y="196.9">E.D.A.</text>
<text x="193.3" y="196.9">9.0.7</text>
<text x="200" y="194.1">Date:</text>
<text x="207" y="194.1">2026-10-09</text>
<text x="263" y="194.3">Rev:</text>
<text x="263" y="196.9">Id:</text>
<text x="267.1" y="196.9">1/1</text>
<text x="269.4" y="194.3">1.0</text>
</g>
<g font-size="1.8" fill="#840000">
<text x="35" y="11.9">1</text>
<text x="85" y="11.9">2</text>
<text x="135" y="11.9">3</text>
<text x="185" y="11.9">4</text>
<text x="235" y="11.9">5</text>
<text x="285" y="11.9">6</text>
<text x="10.3" y="35.9">A</text>
<text x="285.3" y="35.9">A</text>
<text x="228.2" y="74.4" transform="rotate(-90 228.2 74.4)">PSRAM</text>
<text x="10.3" y="85.9">B</text>
<text x="285.3" y="85.9">B</text>
<text x="30.4" y="129.1">R</text>
<text x="10.3" y="135.9">C</text>
<text x="30.4" y="134.2">G</text>
<text x="285.3" y="135.9">C</text>
<text x="30.4" y="139.3">B</text>
<text x="87.4" y="140.4" transform="rotate(-90 87.4 140.4)">2</text>
<text x="10.3" y="185.9">D</text>
<text x="285.3" y="185.9">D</text>
<text x="35" y="199.9">1</text>
<text x="85" y="199.9">2</text>
<text x="135" y="199.9">3</text>
<text x="185" y="199.9">4</text>
<text x="235" y="199.9">5</text>
<text x="285" y="199.9">6</text>
</g>
<g font-size="1.8" fill="#006464">
<text x="32.7" y="23.5">USB_C_Receptacle_USB2.0_16P</text>
<text x="69.4" y="21.2">F1</text>
<text x="82.7" y="20.9">FB1</text>
<text x="94.9" y="20.9">D1</text>
<text x="100.6" y="21.4">+5V</text>
<text x="33.9" y="27.3">J1</text>
<text x="52.3" y="27.5">VBUS</text>
<text x="65.4" y="24.2">Polyfuse</text>
<text x="74.6" y="24.2">1A</text>
<text x="78.1" y="24.2">BLM21PG220</text>
<text x="92.7" y="24.2">1N5817</text>
<text x="203.1" y="27">+3V3</text>
<text x="53.5" y="32.6">CC1</text>
<text x="53.5" y="35.2">CC2</text>
<text x="95.5" y="31.6">+5V</text>
<text x="201.3" y="34.6">C1</text>
<text x="209.7" y="34.9">C2</text>
<text x="54.4" y="40.2">D-</text>
<text x="109.2" y="40.2">C3</text>
<text x="166.3" y="36.4">+3V3</text>
<text x="199.9" y="37.2">10u</text>
<text x="207.4" y="37.4">100n</text>
<text x="54.4" y="42.8">D-</text>
<text x="54.4" y="45.3">D+</text>
<text x="54.4" y="47.9">D+</text>
<text x="109.2" y="42.8">100n</text>
<text x="155.4" y="45.3">SW1</text>
<text x="155.7" y="47.9">RST</text>
<text x="171.5" y="46.6">10K</text>
<text x="206.6" y="46.7" transform="rotate(-90 206.6 46.7)">GND</text>
<text x="215.5" y="46.5" transform="rotate(-90 215.5 46.5)">GND</text>
<text x="229.6" y="46.6">U2</text>
<text x="234.7" y="47.6">ESP32-S3-WROOM-1</text>
<text x="99.3" y="51.2">U1</text>
<text x="104.9" y="50.6">GND</text>
<text x="210.1" y="51.7">EN</text>
<text x="223.1" y="52.5" transform="rotate(-90 223.1 52.5)">3V3</text>
<text x="229.6" y="51.7">TXD0</text>
<text x="41.5" y="58.7" transform="rotate(-90 41.5 58.7)">SHIELD</text>
<text x="49.1" y="58.7" transform="rotate(-90 49.1 58.7)">GND</text>
<text x="52.2" y="55.5">SBU1</text>
<text x="52.2" y="58">SBU2</text>
<text x="148.1" y="57">GND</text>
<text x="171.5" y="54.2">C4</text>
<text x="171.5" y="56.7">1u</text>
<text x="184.2" y="56.7">D2</text>
<text x="184.2" y="59.3">ESD3.3</text>
<text x="210.1" y="56.7">IO0</text>
<text x="210.1" y="59.3">IO1</text>
<text x="229.3" y="54.2">RXD0</text>
<text x="229.9" y="56.7">IO17</text>
<text x="229.9" y="59.3">IO18</text>
<text x="79.7" y="60">5.1k</text>
<text x="79.7" y="63.9">5.1k</text>
<text x="100.6" y="62.1">USBLC6-2SC6</text>
<text x="210.1" y="61.8">IO2</text>
<text x="210.1" y="64.4">IO3</text>
<text x="226.6" y="61.8">USB_D-</text>
<text x="226.6" y="64.4">USB_D+</text>
<text x="96" y="68.4">GND</text>
<text x="167.1" y="67.2">GND</text>
<text x="179.8" y="67.2">GND</text>
<text x="193" y="68.2">10K</text>
<text x="210.1" y="66.9">IO4</text>
<text x="210.1" y="69.4">IO5</text>
<text x="210.1" y="72">IO6</text>
<text x="229.9" y="66.9">IO21</text>
<text x="229.9" y="69.4">IO35</text>
<text x="229.9" y="72">IO36</text>
<text x="42.7" y="72.2">GND</text>
<text x="83.3" y="72.2">GND</text>
<text x="187.9" y="77.1">+3V3</text>
<text x="210.1" y="74.5">IO7</text>
<text x="210.1" y="77.1">IO8</text>
<text x="229.9" y="74.5">IO37</text>
<text x="229.9" y="77.1">IO38</text>
<text x="210.1" y="79.6">IO9</text>
<text x="210.1" y="82.1">IO10</text>
<text x="229.9" y="79.6">IO39</text>
<text x="229.9" y="82.1">IO40</text>
<text x="29.1" y="88.5">U3</text>
<text x="41.8" y="89.8">+3V3</text>
<text x="46.9" y="84.7">+3V3</text>
<text x="73.6" y="86">+3V3</text>
<text x="86.3" y="88.5">Pin_2x5</text>
<text x="89" y="86">J2</text>
<text x="101.5" y="86">+3V3</text>
<text x="210.1" y="84.7">IO11</text>
<text x="210.1" y="87.2">IO12</text>
<text x="210.1" y="89.8">IO13</text>
<text x="229.9" y="84.7">IO41</text>
<text x="229.9" y="87.2">IO42</text>
<text x="229.9" y="89.8">IO45</text>
<text x="15.5" y="90">+5V</text>
<text x="23.1" y="91">LM1117MP-3.3</text>
<text x="25.9" y="94.8">VI</text>
<text x="32.4" y="94.8">VO</text>
<text x="52.1" y="94.8">1k</text>
<text x="210.1" y="92.3">IO14</text>
<text x="210.1" y="94.8">IO15</text>
<text x="229.9" y="92.3">IO46</text>
<text x="229.9" y="94.8">IO47</text>
<text x="20.3" y="97.4">C5</text>
<text x="20.3" y="99.9">22u</text>
<text x="31.3" y="98.6" transform="rotate(-90 31.3 98.6)">GND</text>
<text x="38.6" y="98.4">C6</text>
<text x="38.6" y="100.9">22u</text>
<text x="52.1" y="98.6">D3</text>
<text x="52.1" y="101.1">GREEN</text>
<text x="210.1" y="97.4">IO16</text>
<text x="223.1" y="98.6" transform="rotate(-90 223.1 98.6)">GND</text>
<text x="229.9" y="97.4">IO48</text>
<text x="16" y="107.8">GND</text>
<text x="28.7" y="107.8">GND</text>
<text x="42.7" y="107.8">GND</text>
<text x="47.7" y="109.1">GND</text>
<text x="74.4" y="109.1">GND</text>
<text x="102.4" y="109.1">GND</text>
<text x="224.5" y="108.3">GND</text>
<text x="27.9" y="119">D4</text>
<text x="87.5" y="117.7">+3V3</text>
<text x="162.5" y="115.2">+3V3</text>
<text x="17.7" y="122.8">+3V3</text>
<text x="23.7" y="121.5">CLV1L-FKB</text>
<text x="43" y="125.8">1k</text>
<text x="138.9" y="124.1">SW2</text>
<text x="158.7" y="125.3">10K</text>
<text x="216.5" y="125.3">Conn_02x03_Odd_Even</text>
<text x="226.1" y="122.8">J3</text>
<text x="238.7" y="120.2">+3V3</text>
<text x="42.7" y="131.4">1k</text>
<text x="80.5" y="131.7">SDA</text>
<text x="110.5" y="126.6">C7</text>
<text x="110.5" y="129.1">100n</text>
<text x="136.6" y="126.6">USER_SW</text>
<text x="42.7" y="136">1k</text>
<text x="80.5" y="136.8">SCL</text>
<text x="88.5" y="137.9" transform="rotate(-90 88.5 137.9)">GND</text>
<text x="91" y="132.6" transform="rotate(-90 91 132.6)">VDD</text>
<text x="93.6" y="137.9" transform="rotate(-90 93.6 137.9)">PAD</text>
<text x="106.2" y="135.7">GND</text>
<text x="131.6" y="137">GND</text>
<text x="147.2" y="135.5">D5</text>
<text x="159.9" y="132.9">C8</text>
<text x="160" y="135.5">1u</text>
<text x="99.8" y="141.1">Si7021-A20</text>
<text x="102.1" y="138">U4</text>
<text x="143" y="138">ESD3.3</text>
<text x="237.7" y="139.5">GND</text>
<text x="85.8" y="145.9">GND</text>
<text x="150.1" y="145.9">GND</text>
<text x="162.8" y="145.9">GND</text>
<text x="21.7" y="155.5">+3V3</text>
<text x="44.3" y="155.8">+3V3</text>
<text x="132.1" y="155.8">H1</text>
<text x="83.8" y="159.6">BOOT</text>
<text x="84.3" y="157.1">SW3</text>
<text x="132.1" y="158.3">MountingHole</text>
<text x="29.7" y="165.2">2.2k</text>
<text x="38.1" y="165.5">2.2k</text>
<text x="96.5" y="167.2">D6</text>
<text x="132.1" y="166">H2</text>
<text x="96.5" y="169.8">ESD3.3</text>
<text x="132.1" y="168.5">MountingHole</text>
<text x="58.4" y="176.1">J4</text>
<text x="77" y="178.9">GND</text>
<text x="92.2" y="177.6">GND</text>
<text x="132.1" y="174.9">H3</text>
<text x="132.1" y="177.4">MountingHole</text>
<text x="45.2" y="184">GND</text>
<text x="49.8" y="181.7">Conn_01x04</text>
<text x="132.1" y="185">H4</text>
<text x="132.1" y="187.6">MountingHole</text>
</g>
<g font-size="1.8" fill="#a90000">
<text x="59.7" y="26.4">A4</text>
<text x="59.6" y="34">B5</text>
<text x="59.7" y="31.5">A5</text>
<text x="59.6" y="41.7">B7</text>
<text x="59.7" y="39.1">A7</text>
<text x="59.6" y="46.7">B6</text>
<text x="59.7" y="44.2">A6</text>
<text x="222" y="47.7" transform="rotate(-90 222 47.7)">2</text>
<text x="97.5" y="51.5" transform="rotate(-90 97.5 51.5)">5</text>
<text x="153" y="50.5">1</text>
<text x="160.6" y="50.5">2</text>
<text x="207.6" y="50.5">3</text>
<text x="234.9" y="50.5">37</text>
<text x="234.9" y="53.1">36</text>
<text x="59.6" y="56.9">B8</text>
<text x="59.7" y="54.4">A8</text>
<text x="93.3" y="54.4">1</text>
<text x="93.3" y="56.9">3</text>
<text x="100.9" y="54.4">6</text>
<text x="100.9" y="56.9">4</text>
<text x="207" y="55.6">27</text>
<text x="207" y="58.2">39</text>
<text x="234.9" y="55.6">10</text>
<text x="234.9" y="58.2">11</text>
<text x="40.4" y="63.5" transform="rotate(-90 40.4 63.5)">S1</text>
<text x="48" y="63.5" transform="rotate(-90 48 63.5)">A1</text>
<text x="97.5" y="61.7" transform="rotate(-90 97.5 61.7)">2</text>
<text x="207" y="60.7">38</text>
<text x="207" y="63.2">15</text>
<text x="207.6" y="65.8">4</text>
<text x="234.9" y="60.7">13</text>
<text x="234.9" y="63.2">14</text>
<text x="234.9" y="65.8">23</text>
<text x="207.6" y="68.3">5</text>
<text x="207.6" y="70.9">6</text>
<text x="234.9" y="68.3">28</text>
<text x="234.9" y="70.9">29</text>
<text x="207" y="75.9">12</text>
<text x="207.6" y="73.4">7</text>
<text x="234.9" y="73.4">30</text>
<text x="234.9" y="75.9">31</text>
<text x="207" y="78.5">17</text>
<text x="207" y="81">18</text>
<text x="207" y="83.6">19</text>
<text x="234.9" y="78.5">32</text>
<text x="234.9" y="81">33</text>
<text x="234.9" y="83.6">34</text>
<text x="207" y="86.1">20</text>
<text x="207" y="88.6">21</text>
<text x="234.9" y="86.1">35</text>
<text x="234.9" y="88.6">26</text>
<text x="23.4" y="93.7">3</text>
<text x="36.1" y="93.7">2</text>
<text x="85" y="91.2">1</text>
<text x="85" y="93.7">3</text>
<text x="93.9" y="91.2">2</text>
<text x="93.9" y="93.7">4</text>
<text x="207" y="91.2">22</text>
<text x="207.6" y="93.7">8</text>
<text x="234.9" y="91.2">16</text>
<text x="234.9" y="93.7">24</text>
<text x="30.2" y="101" transform="rotate(-90 30.2 101)">1</text>
<text x="85" y="96.3">5</text>
<text x="85" y="98.8">7</text>
<text x="85" y="101.3">9</text>
<text x="93.3" y="101.3">10</text>
<text x="93.9" y="96.3">6</text>
<text x="93.9" y="98.8">8</text>
<text x="207.6" y="96.3">9</text>
<text x="222" y="101" transform="rotate(-90 222 101)">1</text>
<text x="234.9" y="96.3">25</text>
<text x="24.7" y="131.8">1</text>
<text x="32.3" y="126.7">2</text>
<text x="32.3" y="131.8">3</text>
<text x="78" y="130.6">1</text>
<text x="89.9" y="127.7" transform="rotate(-90 89.9 127.7)">5</text>
<text x="136.5" y="129.3">1</text>
<text x="144.1" y="129.3">2</text>
<text x="222.2" y="128">1</text>
<text x="222.2" y="130.6">3</text>
<text x="231.1" y="128">2</text>
<text x="231.1" y="130.6">4</text>
<text x="32.3" y="136.9">4</text>
<text x="78" y="135.6">6</text>
<text x="222.2" y="133.1">5</text>
<text x="231.1" y="133.1">6</text>
<text x="92.5" y="140.4" transform="rotate(-90 92.5 140.4)">7</text>
<text x="81.8" y="162.3">1</text>
<text x="89.5" y="162.3">2</text>
<text x="52" y="172.5">3</text>
<text x="52" y="169.9">4</text>
<text x="52" y="177.5">1</text>
<text x="52" y="175">2</text>
</g>
<g font-size="1.8" fill="#0f0f0f">
<text x="67.3" y="31.4">CC1</text>
<text x="67.3" y="33.9">CC2</text>
<text x="68.6" y="39">D-</text>
<text x="68.6" y="46.6">D+</text>
<text x="195.6" y="50.5">ESP_EN</text>
<text x="240" y="50.5">ESP_TXD</text>
<text x="240.4" y="53">ESP_RXD</text>
<text x="87.6" y="56.8">D-</text>
<text x="87.6" y="54.3">D+</text>
<text x="107.9" y="56.8">USB_D-</text>
<text x="107.9" y="54.3">USB_D+</text>
<text x="195.6" y="55.5">ESP_IO0</text>
<text x="68.6" y="60.6">CC1</text>
<text x="68.6" y="64.4">CC2</text>
<text x="241.3" y="63.2">USB_D+</text>
<text x="241.3" y="60.6">USB_D-</text>
<text x="196.9" y="75.9">SDA</text>
<text x="196.7" y="80.9">CS</text>
<text x="196.9" y="78.4">SCL</text>
<text x="197.1" y="83.5">MOSI</text>
<text x="241.3" y="78.4">R_LED</text>
<text x="241.3" y="80.9">G_LED</text>
<text x="241.3" y="83.5">B_LED</text>
<text x="196.9" y="86">CLK</text>
<text x="197.1" y="88.6">MISO</text>
<text x="76.2" y="93.6">RESET</text>
<text x="101.6" y="93.6">CS</text>
<text x="197.2" y="93.6">IRQ</text>
<text x="197.2" y="91.1">RESET</text>
<text x="76.2" y="98.7">MISO</text>
<text x="76.2" y="96.2">MOSI</text>
<text x="100.3" y="98.7">IRQ</text>
<text x="100.3" y="96.2">CLK</text>
<text x="240" y="96.2">USER_SW</text>
<text x="47" y="126.7">R_LED</text>
<text x="47" y="131.7">G_LED</text>
<text x="69.8" y="130.5">SDA</text>
<text x="170.2" y="129.2">USER_SW</text>
<text x="209.5" y="130.5">ESP_TXD</text>
<text x="209.5" y="127.9">ESP_EN</text>
<text x="47" y="136.8">B_LED</text>
<text x="69.8" y="135.5">SCL</text>
<text x="209.5" y="133">ESP_RXD</text>
<text x="244.8" y="133">ESP_IO0</text>
<text x="21.6" y="169.8">SCL</text>
<text x="21.6" y="172.4">SDA</text>
</g>
<g font-size="1.8">
<text x="122.9" y="71.3">ESP32-S3-WROOM-1x</text>
<text x="122.9" y="75.4">*In</text>
<text x="122.9" y="77.4">that</text>
<text x="126.8" y="75.4">module</text>
<text x="127.8" y="77.4">embed</text>
<text x="134.9" y="75.4">variants</text>
<text x="135.2" y="77.4">ESP32-S3R8,</text>
<text x="143.6" y="75.4">that</text>
<text x="148.6" y="75.4">have</text>
<text x="149.5" y="77.4">pins</text>
<text x="154.1" y="75.4">embedded</text>
<text x="154.6" y="77.4">IO35,</text>
<text x="160.8" y="77.4">IO36</text>
<text x="164.8" y="75.4">OSPI</text>
<text x="166.3" y="77.4">and</text>
<text x="170.5" y="75.4">PSRAM,</text>
<text x="170.9" y="77.4">IO37</text>
<text x="176.5" y="77.4">are</text>
<text x="178.5" y="75.4">i.e.,</text>
<text x="16" y="82.6">LDO</text>
<text x="21.1" y="82.6">BLOCK</text>
<text x="63.9" y="81.5">I/0</text>
<text x="68.5" y="81.5">(SPI</text>
<text x="73.9" y="81.5">BLOCK)</text>
<text x="122.9" y="79.5">connected</text>
<text x="122.9" y="81.5">uses.</text>
<text x="133.7" y="79.5">to</text>
<text x="136.8" y="79.5">the</text>
<text x="141" y="79.5">OSPI</text>
<text x="146.6" y="79.5">PSRAM and</text>
<text x="158.7" y="79.5">are</text>
<text x="162.9" y="79.5">not</text>
<text x="167.1" y="79.5">available</text>
<text x="176.9" y="79.5">for</text>
<text x="180.7" y="79.5">other</text>
<text x="122.9" y="85.6">Note:</text>
<text x="122.9" y="87.6">ESP32-S3</text>
<text x="122.9" y="89.7">GPIO46.</text>
<text x="134.1" y="87.6">has</text>
<text x="138.6" y="87.6">four</text>
<text x="143.6" y="87.6">strapping</text>
<text x="153.7" y="87.6">pins:</text>
<text x="159.4" y="87.6">GPIO0,</text>
<text x="166.9" y="87.6">GPIO3,</text>
<text x="174.4" y="87.6">GPIO45</text>
<text x="182.5" y="87.6">and</text>
<text x="122.9" y="93.8">GPIO0,</text>
<text x="122.9" y="95.8">internal</text>
<text x="130.4" y="93.8">GPIO45</text>
<text x="131.4" y="95.8">weak</text>
<text x="137.2" y="95.8">pull-up/pull-down</text>
<text x="138.4" y="93.8">and</text>
<text x="143.1" y="93.8">GPIO46</text>
<text x="151.2" y="93.8">are</text>
<text x="155.4" y="93.8">connected</text>
<text x="157.2" y="95.8">during</text>
<text x="164.3" y="95.8">the</text>
<text x="166.2" y="93.8">to</text>
<text x="168.5" y="95.8">chip</text>
<text x="169.3" y="93.8">the</text>
<text x="173.5" y="93.8">chip's</text>
<text x="173.7" y="95.8">reset.</text>
<text x="122.9" y="99.9">GPIO3</text>
<text x="129.7" y="99.9">is</text>
<text x="132.6" y="99.9">floating</text>
<text x="141.1" y="99.9">by</text>
<text x="144.4" y="99.9">default.</text>
<text x="15.8" y="115.1">RGB</text>
<text x="21.1" y="115.1">LIGHT</text>
<text x="64.2" y="115.1">T</text>
<text x="66.7" y="115.1">+</text>
<text x="69.7" y="115.1">H</text>
<text x="72.5" y="115.1">SENSOR</text>
<text x="118.3" y="115.3">USER</text>
<text x="124.8" y="115.3">SWITCH</text>
<text x="195.5" y="115.6">UART BLOCK</text>
<text x="16" y="150.9">QWIIC</text>
<text x="22.7" y="150.9">CONNECTOR</text>
<text x="35.4" y="150.9">INTERFACE</text>
<text x="46.8" y="150.9">(I2C</text>
<text x="52.2" y="150.9">BLOCK)</text>
<text x="64.3" y="151.1">BOOT</text>
<text x="70.6" y="151.1">SWITCH</text>
<text x="118.4" y="151.1">MOUNTING</text>
<text x="129.5" y="151.1">HOLES</text>
<text x="95.2" y="162.2">ESP_IO0</text>
</g>
<g font-size="1.8" fill="#0000c2">
<text x="21.8" y="176.9">GND =</text>
<text x="21.8" y="178.9">VCC =</text>
<text x="29.4" y="178.9">Red</text>
<text x="29.6" y="176.9">Black</text>
<text x="21.8" y="181">SDA =</text>
<text x="21.8" y="183">SCL =</text>
<text x="29.3" y="183">Yellow</text>
<text x="29.3" y="181">Blue</text>
</g>
<g font-size="1.4" fill="#006464">
<text x="171.4" y="43.9">R1</text>
<text x="76.6" y="59.9">R2</text>
<text x="76.6" y="63.7">R3</text>
<text x="193" y="70.6">R4</text>
<text x="52" y="92.2">R5</text>
<text x="39.5" y="125.7">R7</text>
<text x="160.4" y="122.7">R6</text>
<text x="39.5" y="130.8">R8</text>
<text x="39.5" y="135.9">R9</text>
<text x="29.4" y="163">R10</text>
<text x="38.3" y="163">R11</text>
</g>
</svg>
